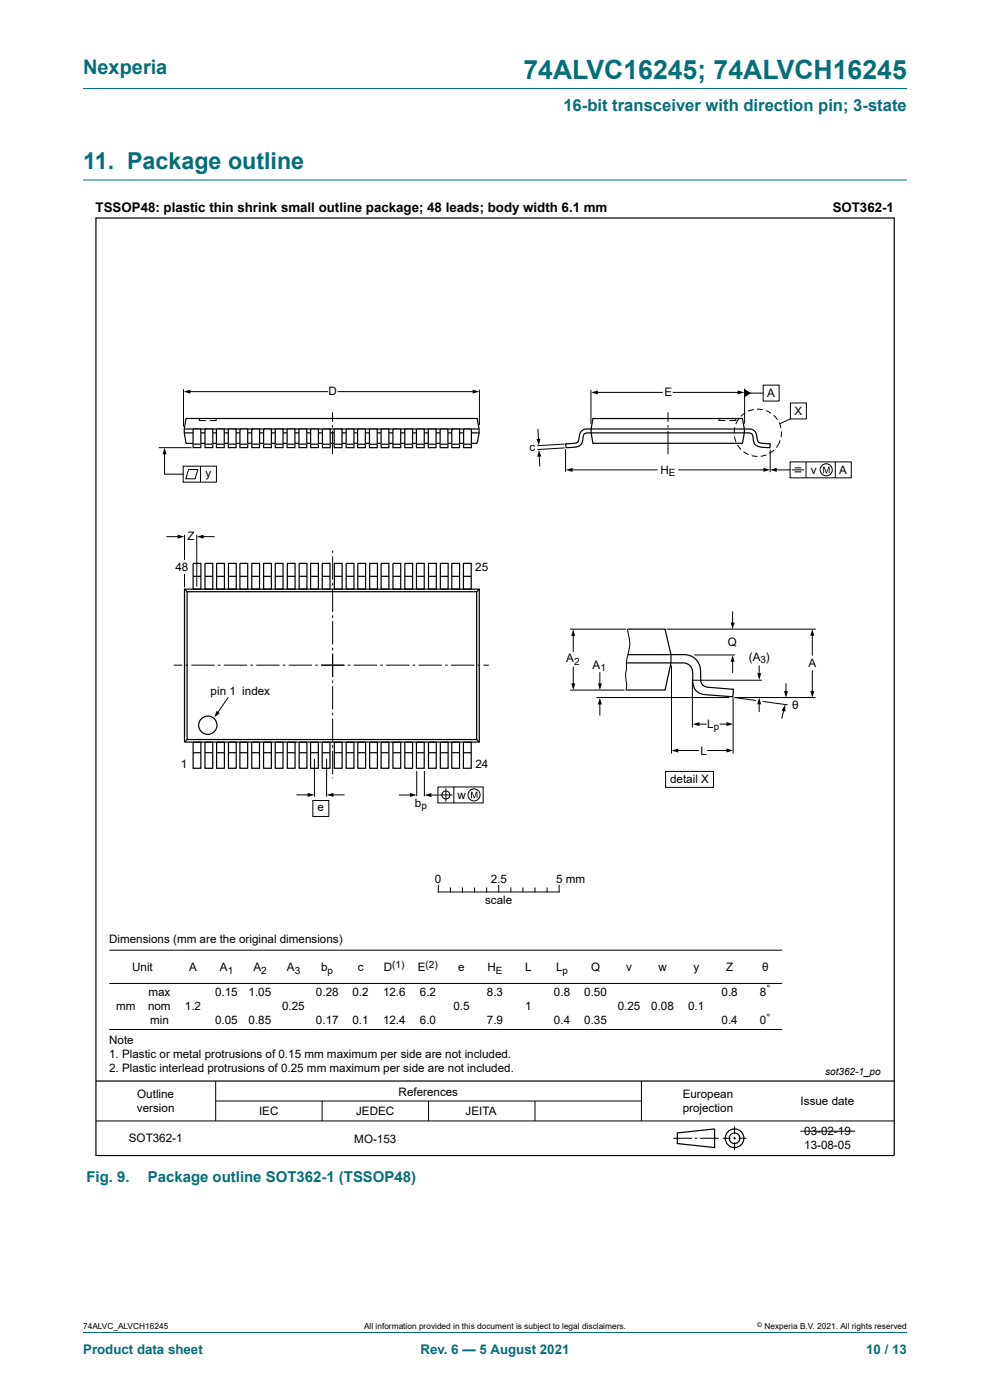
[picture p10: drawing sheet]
<svg xmlns="http://www.w3.org/2000/svg" width="210mm" height="297mm" viewBox="0 0 210 297" stroke-linecap="round" stroke-linejoin="round" font-family="sans-serif">
<path d="M17.6 18.8h174.8M17.6 38.2h174.8" fill="none" stroke="#036f7b" stroke-width=".21"/>
<g fill="none" stroke="#000" stroke-width=".21">
<path d="M33.7 95h6.9M38.9 82.6v7.9M42.3 88.8v.4h1.4M45.9 88.8v.4h-1.4M101.7 82.7v7.5M119.8 94.2l-5.8 .4M119.8 95l-5.8 .4M120 95.3v4.8M152.5 88.8v.4h1.4M156.1 88.8v.4h-1.4M164.5 99.7h3.1M167.6 98h13v3.4h-13z"/>
<path d="M168 99.7h2.6M168.6 99.3h1.4M171 98v3.4M177.2 98v3.4M39.1 113.4v5.4M41.7 113.4v11M168.6 100.1h1.4M39.1 121.8v2.8M120.9 133.5h11.9M133.1 133.5a9.5 9.5 0 0 1-.2 6.5v1.7a7.1 7.1 0 0 0 0 3.6l-.1 1.1M141.4 133.5h31.6M147.3 138.9h8.6"/>
<path d="M48.4 148l-2.3 3.3M121 146.4h11.5M126.5 148h28.2M142.4 141.2v18.6M146.9 144.3v10M147 144.3h14.6M155.5 148v11.8M161.8 148.8l5.3 .7M173 148h-17.2l4.6 .6M88.4 163.6v5.3M90 163.6v5.3M23.2 208.6h142.7"/>
<path d="M23.2 218.4h142.7M23.2 201.6h142.7M20.4 237.8h169.3M45.8 229.3v8.5M45.8 233.6h90.3M68.3 233.6v4.2M90.9 233.6v4.2M113.5 233.6v4.2M136.1 229.3v8.5M155.8 238.9v1.7M169.8 240h11.6M142.8 241.5h4"/>
<path d="M147.4 241.5h.5M148.5 241.5h3.9M153.3 241.5h1.7M155.5 241.5h.6M155.8 241.2v.6M155.8 242.3v1.7M156.7 241.5h1.7"/>
<circle cx="175.3" cy="99.7" r="1.28"/>
</g>
<g fill="none" stroke="#000" stroke-width=".25">
<path d="M20.4 46.2h169.3v198.9h-169.3zM39.1 91h62.5M39.1 91.8h62.5M101.2 94.1h-61.7l-.4-3.1 .4-2.2h61.7l.4 3-.4 2.3M120 94.2l1.9-.2a1.09 1.09 0 0 0 1-1.4 1.7 1.7 0 0 1 2.2-1.6h32.8a2.68 2.68 0 0 1 2.3 .6l.3 1a1.17 1.17 0 0 0 1.4 1.5h1.3a.48 .48 0 0 1 0 .9 5.2 5.2 0 0 1-3-.6l-.3-.5-.1-.7a1.08 1.08 0 0 0-1.4-1.4h-32.9a1.4 1.4 0 0 0-1.8 .7 2.04 2.04 0 0 1-1.4 2.3l-2 .2a.51 .51 0 0 1-.3-.8zM125.8 88.8h31.7l.4 2.2v.8l-.4 2.2h-31.7l-.4-3zM39.1 125h62.6v32.4h-62.6zM39.1 125l.6 .5M39.7 125.5h61.4v31.4h-61.4zM101.7 125l-.6 .5M133.1 133.5h8l1.2 5.4v1.7l-1.2 5.8h-8.3M39.7 156.9l-.6 .5"/>
<path d="M101.1 156.9l.6 .5M20.4 229.3h169.3M143.7 240.3l7.9-.8v3.9l-7.9-.8z"/>
<circle cx="44.1" cy="153.9" r="1.95"/>
<circle cx="155.8" cy="241.5" r="1.13"/>
<circle cx="155.8" cy="241.5" r="1.98"/>
</g>
<path d="M163.4 99.7l1.4-.5v.9zM174.6 99h.3l.4 1.2 .4-1.2h.3v1.4h-.2v-1.2l-.4 1.2h-.2l-.4-1.2v1.2h-.2zM45.9 150.8l.7 .5-1.1 .9z" fill="#000"/>
<path d="M68.4 91h1.6v4h-1.6z" fill="#fefefe"/>
<path d="M68.4 91h1.6v4h-1.6z" fill="none" stroke="#000" stroke-width=".25"/>
<path d="M68.4 94.2h1.7z" fill="#fefefe"/>
<path d="M68.4 94.2h1.7" fill="none" stroke="#000" stroke-width=".25"/>
<path d="M70.9 91h1.6v4h-1.6z" fill="#fefefe"/>
<path d="M70.9 91h1.6v4h-1.6z" fill="none" stroke="#000" stroke-width=".25"/>
<path d="M70.9 94.2h1.7z" fill="#fefefe"/>
<path d="M70.9 94.2h1.7" fill="none" stroke="#000" stroke-width=".25"/>
<path d="M73.4 91h1.7v4h-1.7z" fill="#fefefe"/>
<path d="M73.4 91h1.7v4h-1.7z" fill="none" stroke="#000" stroke-width=".25"/>
<path d="M73.4 94.2h1.7z" fill="#fefefe"/>
<path d="M73.4 94.2h1.7" fill="none" stroke="#000" stroke-width=".25"/>
<path d="M75.9 91h1.6v4h-1.6z" fill="#fefefe"/>
<path d="M75.9 91h1.6v4h-1.6z" fill="none" stroke="#000" stroke-width=".25"/>
<path d="M75.9 94.2h1.6z" fill="#fefefe"/>
<path d="M75.9 94.2h1.6" fill="none" stroke="#000" stroke-width=".25"/>
<path d="M78.4 91h1.6v4h-1.6z" fill="#fefefe"/>
<path d="M78.4 91h1.6v4h-1.6z" fill="none" stroke="#000" stroke-width=".25"/>
<path d="M78.4 94.2h1.6z" fill="#fefefe"/>
<path d="M78.4 94.2h1.6" fill="none" stroke="#000" stroke-width=".25"/>
<path d="M80.8 91h1.7v4h-1.7z" fill="#fefefe"/>
<path d="M80.8 91h1.7v4h-1.7z" fill="none" stroke="#000" stroke-width=".25"/>
<path d="M80.8 94.2h1.7z" fill="#fefefe"/>
<path d="M80.8 94.2h1.7" fill="none" stroke="#000" stroke-width=".25"/>
<path d="M83.3 91h1.7v4h-1.7z" fill="#fefefe"/>
<path d="M83.3 91h1.7v4h-1.7z" fill="none" stroke="#000" stroke-width=".25"/>
<path d="M83.4 94.2h1.6z" fill="#fefefe"/>
<path d="M83.4 94.2h1.6" fill="none" stroke="#000" stroke-width=".25"/>
<path d="M85.9 91h1.6v4h-1.6z" fill="#fefefe"/>
<path d="M85.9 91h1.6v4h-1.6z" fill="none" stroke="#000" stroke-width=".25"/>
<path d="M85.9 94.2h1.6z" fill="#fefefe"/>
<path d="M85.9 94.2h1.6" fill="none" stroke="#000" stroke-width=".25"/>
<path d="M88.3 91h1.7v4h-1.7z" fill="#fefefe"/>
<path d="M88.3 91h1.7v4h-1.7z" fill="none" stroke="#000" stroke-width=".25"/>
<path d="M88.3 94.2h1.7z" fill="#fefefe"/>
<path d="M88.3 94.2h1.7" fill="none" stroke="#000" stroke-width=".25"/>
<path d="M90.8 91h1.7v4h-1.7z" fill="#fefefe"/>
<path d="M90.8 91h1.7v4h-1.7z" fill="none" stroke="#000" stroke-width=".25"/>
<path d="M90.9 94.2h1.6z" fill="#fefefe"/>
<path d="M90.9 94.2h1.6" fill="none" stroke="#000" stroke-width=".25"/>
<path d="M93.4 91h1.6v4h-1.6z" fill="#fefefe"/>
<path d="M93.4 91h1.6v4h-1.6z" fill="none" stroke="#000" stroke-width=".25"/>
<path d="M93.4 94.2h1.6z" fill="#fefefe"/>
<path d="M93.4 94.2h1.6" fill="none" stroke="#000" stroke-width=".25"/>
<path d="M95.8 91h1.7v4h-1.7z" fill="#fefefe"/>
<path d="M95.8 91h1.7v4h-1.7z" fill="none" stroke="#000" stroke-width=".25"/>
<path d="M95.8 94.2h1.7z" fill="#fefefe"/>
<path d="M95.8 94.2h1.7" fill="none" stroke="#000" stroke-width=".25"/>
<path d="M98.3 91h1.7v4h-1.7z" fill="#fefefe"/>
<path d="M98.3 91h1.7v4h-1.7z" fill="none" stroke="#000" stroke-width=".25"/>
<path d="M98.4 94.2h1.6z" fill="#fefefe"/>
<path d="M98.4 94.2h1.6" fill="none" stroke="#000" stroke-width=".25"/>
<path d="M41 91h1.6v4h-1.6z" fill="#fefefe"/>
<path d="M41 91h1.6v4h-1.6z" fill="none" stroke="#000" stroke-width=".25"/>
<path d="M41 94.2h1.6z" fill="#fefefe"/>
<path d="M41 94.2h1.6" fill="none" stroke="#000" stroke-width=".25"/>
<path d="M43.5 91h1.6v4h-1.6z" fill="#fefefe"/>
<path d="M43.5 91h1.6v4h-1.6z" fill="none" stroke="#000" stroke-width=".25"/>
<path d="M43.5 94.2h1.6z" fill="#fefefe"/>
<path d="M43.5 94.2h1.6" fill="none" stroke="#000" stroke-width=".25"/>
<path d="M45.9 91h1.7v4h-1.7z" fill="#fefefe"/>
<path d="M45.9 91h1.7v4h-1.7z" fill="none" stroke="#000" stroke-width=".25"/>
<path d="M45.9 94.2h1.7z" fill="#fefefe"/>
<path d="M45.9 94.2h1.7" fill="none" stroke="#000" stroke-width=".25"/>
<path d="M48.4 91h1.7v4h-1.7z" fill="#fefefe"/>
<path d="M48.4 91h1.7v4h-1.7z" fill="none" stroke="#000" stroke-width=".25"/>
<path d="M48.4 94.2h1.7z" fill="#fefefe"/>
<path d="M48.4 94.2h1.7" fill="none" stroke="#000" stroke-width=".25"/>
<path d="M50.9 91h1.6v4h-1.6z" fill="#fefefe"/>
<path d="M50.9 91h1.6v4h-1.6z" fill="none" stroke="#000" stroke-width=".25"/>
<path d="M50.9 94.2h1.7z" fill="#fefefe"/>
<path d="M50.9 94.2h1.7" fill="none" stroke="#000" stroke-width=".25"/>
<path d="M53.4 91h1.7v4h-1.7z" fill="#fefefe"/>
<path d="M53.4 91h1.7v4h-1.7z" fill="none" stroke="#000" stroke-width=".25"/>
<path d="M53.4 94.2h1.7z" fill="#fefefe"/>
<path d="M53.4 94.2h1.7" fill="none" stroke="#000" stroke-width=".25"/>
<path d="M55.9 91h1.7v4h-1.7z" fill="#fefefe"/>
<path d="M55.9 91h1.7v4h-1.7z" fill="none" stroke="#000" stroke-width=".25"/>
<path d="M55.9 94.2h1.7z" fill="#fefefe"/>
<path d="M55.9 94.2h1.7" fill="none" stroke="#000" stroke-width=".25"/>
<path d="M58.4 91h1.6v4h-1.6z" fill="#fefefe"/>
<path d="M58.4 91h1.6v4h-1.6z" fill="none" stroke="#000" stroke-width=".25"/>
<path d="M58.4 94.2h1.7z" fill="#fefefe"/>
<path d="M58.4 94.2h1.7" fill="none" stroke="#000" stroke-width=".25"/>
<path d="M60.9 91h1.7v4h-1.7z" fill="#fefefe"/>
<path d="M60.9 91h1.7v4h-1.7z" fill="none" stroke="#000" stroke-width=".25"/>
<path d="M60.9 94.2h1.7z" fill="#fefefe"/>
<path d="M60.9 94.2h1.7" fill="none" stroke="#000" stroke-width=".25"/>
<path d="M63.4 91h1.7v4h-1.7z" fill="#fefefe"/>
<path d="M63.4 91h1.7v4h-1.7z" fill="none" stroke="#000" stroke-width=".25"/>
<path d="M63.4 94.2h1.7z" fill="#fefefe"/>
<path d="M63.4 94.2h1.7" fill="none" stroke="#000" stroke-width=".25"/>
<path d="M65.9 91h1.6v4h-1.6z" fill="#fefefe"/>
<path d="M65.9 91h1.6v4h-1.6z" fill="none" stroke="#000" stroke-width=".25"/>
<path d="M65.9 94.2h1.6z" fill="#fefefe"/>
<g fill="none" stroke="#000" stroke-width=".25">
<path d="M65.9 94.2h1.6M41 119.5h1.6v5.5h-1.6zM43.5 119.5h1.6v5.5h-1.6zM46 119.5h1.6v5.5h-1.6zM48.5 119.5h1.6v5.5h-1.6zM50.9 119.5h1.6v5.5h-1.6zM53.4 119.5h1.7v5.5h-1.7zM55.9 119.5h1.7v5.5h-1.7zM58.4 119.5h1.6v5.5h-1.6zM60.9 119.5h1.7v5.5h-1.7zM63.5 119.5h1.6v5.5h-1.6zM65.9 119.5h1.6v5.5h-1.6z"/>
<path d="M68.4 119.5h1.6v5.5h-1.6zM70.9 119.5h1.7v5.5h-1.7zM73.4 119.5h1.7v5.5h-1.7zM75.9 119.5h1.7v5.5h-1.7zM78.4 119.5h1.7v5.5h-1.7zM80.8 119.5h1.7v5.5h-1.7zM83.4 119.5h1.6v5.5h-1.6zM85.9 119.5h1.6v5.5h-1.6zM88.3 119.5h1.7v5.5h-1.7zM90.9 119.5h1.6v5.5h-1.6zM93.4 119.5h1.7v5.5h-1.7zM95.8 119.5h1.7v5.5h-1.7z"/>
<path d="M98.3 119.5h1.7v5.5h-1.7zM41 122.3h1.6M43.5 122.3h1.6M46 122.3h1.6M48.5 122.3h1.6M50.9 122.3h1.6M53.4 122.3h1.7M55.9 122.3h1.7M58.4 122.3h1.6M60.9 122.3h1.7M63.5 122.3h1.6M65.9 122.3h1.6"/>
<path d="M68.4 122.3h1.6M70.9 122.3h1.7M73.4 122.3h1.7M75.9 122.3h1.7M78.4 122.3h1.7M80.8 122.3h1.7M83.4 122.3h1.6M85.9 122.3h1.6M88.3 122.3h1.7M90.9 122.3h1.6M93.4 122.3h1.7M95.8 122.3h1.7"/>
<path d="M98.3 122.3h1.7M133.2 138.9h9.5a9.1 9.1 0 0 1 4.4 .5 4.1 4.1 0 0 1 1.5 4.3 1.71 1.71 0 0 0 1.8 2.1l5.2 .4-.1 1.6-5.9-.4a2.78 2.78 0 0 1-2.7-3.4v-.6a2.27 2.27 0 0 0-2.7-2.8h-11.3M41 157.5h1.6v5.5h-1.6zM41 159.7h1.6M43.5 157.5h1.6v5.5h-1.6zM43.5 159.7h1.6M45.9 157.5h1.7v5.5h-1.7zM45.9 159.7h1.7M48.5 157.5h1.6v5.5h-1.6zM48.5 159.7h1.6M50.9 157.5h1.6v5.5h-1.6zM50.9 159.7h1.6"/>
<path d="M53.4 157.5h1.6v5.5h-1.6zM53.4 159.7h1.6M55.9 157.5h1.7v5.5h-1.7zM55.9 159.7h1.7M58.4 157.5h1.6v5.5h-1.6zM58.4 159.7h1.6M60.9 157.5h1.7v5.5h-1.7zM60.9 159.7h1.7M63.5 157.5h1.6v5.5h-1.6zM63.5 159.7h1.6M65.9 157.5h1.6v5.5h-1.6zM65.9 159.7h1.6"/>
<path d="M68.3 157.5h1.7v5.5h-1.7zM68.3 159.7h1.7M70.9 157.5h1.7v5.5h-1.7zM70.9 159.7h1.7M73.4 157.5h1.7v5.5h-1.7zM73.4 159.7h1.7M75.9 157.5h1.7v5.5h-1.7zM75.9 159.7h1.7M78.4 157.5h1.7v5.5h-1.7zM78.4 159.7h1.7M80.8 157.5h1.7v5.5h-1.7zM80.8 159.7h1.7"/>
<path d="M83.3 157.5h1.7v5.5h-1.7zM83.3 159.7h1.7M85.9 157.5h1.6v5.5h-1.6zM85.9 159.7h1.6M88.3 157.5h1.7v5.5h-1.7zM88.3 159.7h1.7M90.9 157.5h1.6v5.5h-1.6zM90.9 159.7h1.6M93.4 157.5h1.7v5.5h-1.7zM93.4 159.7h1.7M95.8 157.5h1.7v5.5h-1.7zM95.8 159.7h1.7"/>
<path d="M98.3 157.5h1.7v5.5h-1.7zM98.3 159.7h1.7"/>
</g>
<g fill="none" stroke="#000" stroke-width=".21">
<path d="M34.9 96.1v4.5h4M38.9 98.9h7v3.4h-7zM40 99.6h2l-.6 2h-2zM40.1 83.1h29.4M42.5 98.9v3.4M70.5 87.5v2M70.5 90.2v.5M70.5 91.4v5M71.7 83.1h28.8M114.1 91.1l.1 2.3M114.4 96.6l.1 2.2M121.2 99.7h18.2"/>
<path d="M125.4 82.7v7.2M126.5 83.2h14M141.7 87.5v2M141.7 90.2v.5M141.7 91.4v5M142.8 83.2h14M144 99.7h18.2M155.8 92.6l.3 1.2M155.9 90.6l-.2 1.3M156.4 94.4l.8 1M156.7 88.9l-.6 1.1M157.7 95.8l1.1 .6"/>
<path d="M157.9 82.5v7.4M158.1 87.6l-1 .8M159.1 83.4h2.8M159.5 96.7l1.2 .1M159.9 86.9l-1.2 .3M160.6 86.8l1.2 .1M161.9 81.7h3.4v3.4h-3.4zM162.5 87.1l1.1 .6M162.6 96.5l-1.2 .3M163.4 95.4v4.8M164.1 88.1l.8 .9M164.2 95.5l-1 .7"/>
<path d="M165.3 89.7l.4 1.1M165.5 93.4l-.8 1.5M165.7 91.5v1.2M167.7 85.5h3.3v3.4h-3.3zM167.7 88.9l-2.3 1M35.4 113.8h2.6M42.9 113.8h2.5M70.6 116.8v.5M70.6 118v5M70.6 123.7v.5M70.6 124.9v4.9M70.6 130.5v.6"/>
<path d="M70.6 131.8v4.9M70.6 137.4v.6M70.6 138.7v4.9M121.6 134.6v3.6M155.4 129.8v2.6M172.3 134.6v4.4M36.8 141.1h1.9M39.4 141.1h.5M40.6 141.1h4.9M46.2 141.1h.6M47.5 141.1h4.9M53.1 141.1h.6"/>
<path d="M54.4 141.1h4.9M60 141.1h.5M61.2 141.1h5M66.9 141.1h.5M68.1 141.1h5M70.6 144.3v.6M70.6 145.6v4.9M70.6 151.2v.5M70.6 152.4v5M70.6 158.1v.5M70.6 159.3v5M73.8 141.1h.5"/>
<path d="M75 141.1h5M80.7 141.1h.5M81.9 141.1h4.9M87.5 141.1h.6M88.8 141.1h4.9M94.4 141.1h.6M95.7 141.1h4.9M101.3 141.1h.5M102.5 141.1h1.2M121.6 141.6v3.7M127.2 142.7v2.6M127.2 149.2v2.5"/>
<path d="M143.6 159.2h4.5M148.1 153.6h1.7M150.1 159.2h4.3M152.8 153.6h1.6M155.4 140.1v2.6M161 141.3v1.8M161 149.1v1.9M166.3 150.6l-.5 1.8M166.7 145.1v1.8M172.3 142.3v4.6M63 168.6h2.5M66.4 169.8h3.4v3.4h-3.4z"/>
<path d="M66.7 161v8M69.3 161v8M70.4 168.6h2.6M70.6 165v.1M84.7 168.7h2.5M91.2 168.7h1.7M92.9 167h9.6v3.3h-9.6zM93.2 168.6h2.8M94.6 167.2v2.9M96.3 167v3.3M141.2 163.6h10.1v3.4h-10.1zM93 187.8v1.4h25.6v-1.4"/>
<path d="M95.5 188.4v.8M98.1 188.4v.8M100.7 188.4v.8M103.2 188.4v.8M105.8 187.8v1.4M108.4 188.4v.8M110.9 188.4v.8M113.5 188.4v.8M116 188.4v.8"/>
<circle cx="94.6" cy="168.6" r=".85"/>
<circle cx="100.6" cy="168.6" r="1.28"/>
</g>
<g fill="#000">
<path d="M34.9 95l.4 1.4h-.8zM39 83.1l1.4-.4v.8zM100.3 82.7l1.4 .4-1.4 .4zM114.3 95.5l.5 1.3-.8 .1zM113.8 93.1h.9l-.4 1.4zM125.4 83.2l1.4-.4v.9zM156.5 82.8l1.4 .4-1.4 .5zM157.9 82.5l1.4 .9-1.4 .8zM161.9 99.2l1.5 .5-1.5 .4zM37.7 113.4l1.4 .4-1.4 .5zM41.8 113.8l1.4-.4v.9zM120 99.7l1.4-.4v.8z"/>
<path d="M121.6 133.5l.4 1.4h-.8zM155 132.1h.8l-.4 1.4zM172.3 133.5l.4 1.4h-.8zM121.2 145h.8l-.4 1.4zM127.2 148l.5 1.4h-.9zM126.8 145h.9l-.5 1.4zM142.5 159.2l1.4-.4v.9zM147 153.6l1.4-.4v.8zM154.1 153.2l1.4 .4-1.4 .4zM154.1 158.8l1.4 .4-1.4 .4zM155.4 139l.4 1.4h-.8zM161 148l.5 1.4h-.9z"/>
<path d="M160.6 142.8h.9l-.5 1.4zM166.5 149.5l.1 1.4-.8-.2zM166.3 146.6h.9l-.5 1.4zM171.9 146.6h.8l-.4 1.4zM65.3 168.2l1.4 .4-1.4 .4zM69.3 168.6l1.4-.4v.9zM87 168.2l1.4 .5-1.4 .4zM90.1 168.7l1.4-.5v.9zM99.9 168h.3l.4 1.1 .4-1.1h.3v1.4h-.2v-1.2l-.4 1.2h-.2l-.4-1.2v1.2h-.2z"/>
</g>
<path d="M17.6 282.6h174.8" fill="none" stroke="#036f7b" stroke-width=".21"/>
<text font-size="5.6" fill="#036f7b" x="111" y="16.8">74ALVC16245; 74ALVCH16245</text>
<text font-size="4.9" fill="#036f7b" x="17.6" y="35.9">11. Package outline</text>
<text font-size="4.2" fill="#036f7b" x="17.6" y="15.6">Nexperia</text>
<text font-size="3.5" fill="#036f7b" x="119.5" y="23.7">16-bit transceiver with direction pin; 3-state</text>
<g font-size="3.2" fill="#036f7b">
<text x="18.3" y="250.8">Fig. 9.</text>
<text x="31.3" y="250.8">Package outline SOT362-1 (TSSOP48)</text>
</g>
<g font-size="2.8">
<text x="20.3" y="45">TSSOP48: plastic thin shrink small outline package; 48 leads; body width 6.1 mm</text>
<text x="176.6" y="45">SOT362-1</text>
</g>
<g font-size="2.8" fill="#036f7b">
<text x="17.6" y="287.2">Product data sheet</text>
<text x="89.2" y="287.2">Rev. 6 — 5 August 2021</text>
<text x="183.7" y="287.2">10 / 13</text>
</g>
<g font-size="2.5">
<text x="69.7" y="83.8">D</text>
<text x="140.9" y="83.9">E</text>
<text x="162.7" y="84.2">A</text>
<text x="168.5" y="88">X</text>
<text x="112.3" y="95.7">c</text>
<text x="43.6" y="101.1">y</text>
<text x="140.1" y="100.5">H</text>
<text x="172" y="100.5">v</text>
<text x="178" y="100.5">A</text>
<text x="39.8" y="114.5">Z</text>
<text x="37.2" y="121.1">48</text>
<text x="100.8" y="121.1">25</text>
<text x="154.4" y="137.1">Q</text>
<text x="120.1" y="140.5">A</text>
<text x="125.7" y="141.9">A</text>
<text x="158.8" y="140.2">(A )</text>
<text x="171.5" y="141.6">A</text>
<text x="44.7" y="147.3">pin 1 index</text>
<text x="150" y="154.5">L</text>
<text x="168.1" y="150.5">θ</text>
<text x="148.6" y="160.2">L</text>
<text x="38.3" y="162.9">1</text>
<text x="100.9" y="162.9">24</text>
<text x="142.1" y="166.2">detail X</text>
<text x="67.3" y="172.1">e</text>
<text x="88" y="171.2">b</text>
<text x="97.1" y="169.4">w</text>
<text x="92.2" y="187.2">0</text>
<text x="102.9" y="191.8">scale</text>
<text x="104.1" y="187.4">2.5</text>
<text x="118" y="187.2">5 mm</text>
<text x="23.1" y="200.1">Dimensions (mm are the original dimensions)</text>
<text x="28" y="206.1">Unit</text>
<text x="40.1" y="206.1">A</text>
<text x="46.6" y="206.1">A</text>
<text x="53.8" y="206.1">A</text>
<text x="60.9" y="206.1">A</text>
<text x="68.1" y="206.1">b</text>
<text x="75.9" y="206.1">c</text>
<text x="81.4" y="206.1">D</text>
<text x="88.6" y="206.1">E</text>
<text x="97.2" y="206.1">e</text>
<text x="103.4" y="206.1">H</text>
<text x="111.4" y="206.1">L</text>
<text x="118" y="206.1">L</text>
<text x="125.4" y="206.1">Q</text>
<text x="132.8" y="206.1">v</text>
<text x="139.7" y="206.1">w</text>
<text x="147.1" y="206.1">y</text>
<text x="154" y="206.1">Z</text>
<text x="161.6" y="206.1">θ</text>
<text x="24.7" y="214.3">mm</text>
<text x="31.4" y="214.3">nom</text>
<text x="31.5" y="211.4">max</text>
<text x="39.2" y="214.3">1.2</text>
<text x="45.6" y="211.4">0.15</text>
<text x="52.7" y="211.4">1.05</text>
<text x="59.9" y="214.3">0.25</text>
<text x="67" y="211.4">0.28</text>
<text x="74.8" y="211.4">0.2</text>
<text x="81.3" y="211.4">12.6</text>
<text x="89.1" y="211.4">6.2</text>
<text x="96.2" y="214.3">0.5</text>
<text x="103.3" y="211.4">8.3</text>
<text x="111.4" y="214.3">1</text>
<text x="117.5" y="211.4">0.8</text>
<text x="123.9" y="211.4">0.50</text>
<text x="131" y="214.3">0.25</text>
<text x="138.1" y="214.3">0.08</text>
<text x="146" y="214.3">0.1</text>
<text x="153.1" y="211.4">0.8</text>
<text x="161.2" y="211.3">8</text>
<text x="23.1" y="221.5">Note</text>
<text x="31.8" y="217.3">min</text>
<text x="45.6" y="217.2">0.05</text>
<text x="52.7" y="217.2">0.85</text>
<text x="67" y="217.2">0.17</text>
<text x="74.8" y="217.2">0.1</text>
<text x="81.3" y="217.2">12.4</text>
<text x="89.1" y="217.2">6.0</text>
<text x="103.3" y="217.2">7.9</text>
<text x="117.5" y="217.2">0.4</text>
<text x="123.9" y="217.2">0.35</text>
<text x="153.1" y="217.2">0.4</text>
<text x="161.2" y="217.2">0</text>
<text x="23.1" y="224.4">1. Plastic or metal protrusions of 0.15 mm maximum per side are not included.</text>
<text x="23.1" y="227.4">2. Plastic interlead protrusions of 0.25 mm maximum per side are not included.</text>
<text x="29.1" y="232.9">Outline</text>
<text x="84.6" y="232.4">References</text>
<text x="144.8" y="232.9">European</text>
<text x="29.1" y="235.9">version</text>
<text x="55" y="236.6">IEC</text>
<text x="75.5" y="236.6">JEDEC</text>
<text x="98.8" y="236.6">JEITA</text>
<text x="144.8" y="235.9">projection</text>
<text x="169.8" y="234.4">Issue date</text>
<text x="27.3" y="242.3">SOT362-1</text>
<text x="75.2" y="242.5">MO-153</text>
<text x="170.6" y="240.8">03-02-19</text>
<text x="170.6" y="243.7">13-08-05</text>
</g>
<g font-size="2.1">
<text x="141.9" y="101.1">E</text>
<text x="121.8" y="141">2</text>
<text x="127.4" y="142.4">1</text>
<text x="161.3" y="140.7">3</text>
<text x="151.4" y="155">p</text>
<text x="89.4" y="171.7">p</text>
<text x="48.3" y="206.5">1</text>
<text x="55.4" y="206.5">2</text>
<text x="62.5" y="206.5">3</text>
<text x="69.5" y="206.5">p</text>
<text x="83.2" y="205.3">(1)</text>
<text x="90.3" y="205.3">(2)</text>
<text x="105.2" y="206.5">E</text>
<text x="119.3" y="206.5">p</text>
<text x="162.6" y="210.5">°</text>
<text x="162.6" y="216.5">°</text>
<text x="175" y="228.1">sot362-1_po</text>
</g>
<g font-size="1.8">
<text x="17.6" y="282">74ALVC_ALVCH16245</text>
<text x="77.2" y="282">All information provided in this document is subject to legal disclaimers.</text>
<text x="162.2" y="282">Nexperia B.V. 2021. All rights reserved</text>
</g>
<text font-size="1.4" x="160.6" y="281.6">©</text>
</svg>
